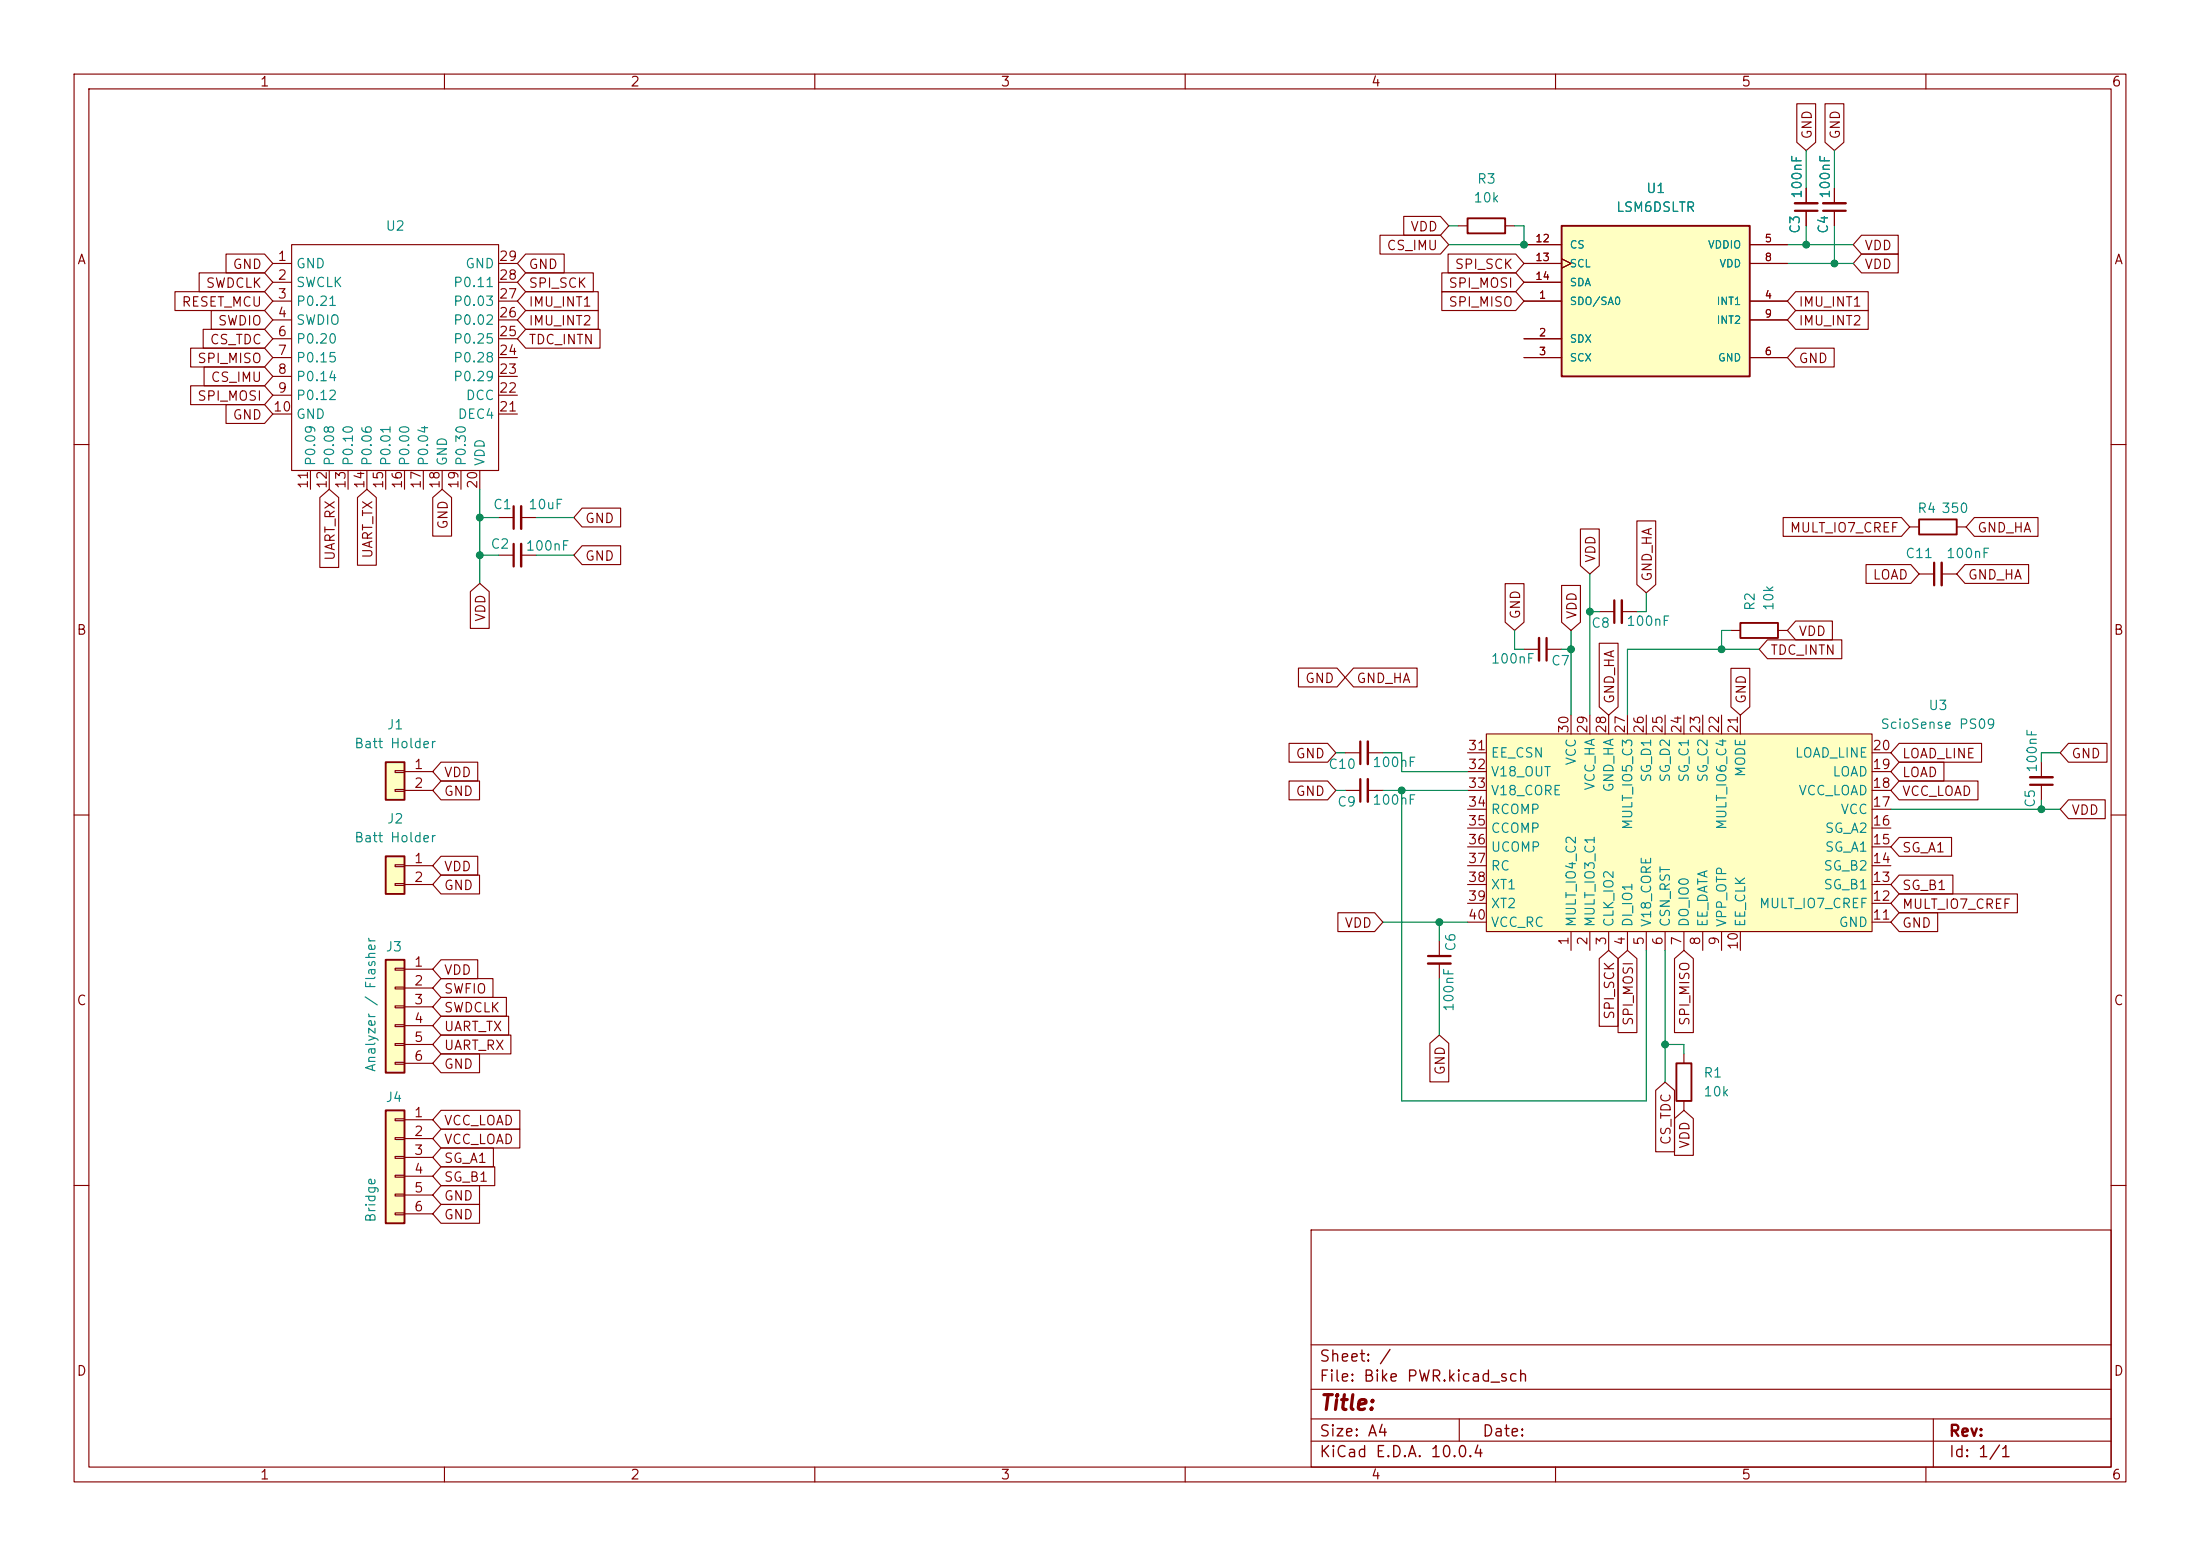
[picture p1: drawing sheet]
<svg xmlns="http://www.w3.org/2000/svg" width="297mm" height="210mm" viewBox="0 0 297 210" stroke-linecap="round" stroke-linejoin="round" font-family="sans-serif">
<g fill="none" stroke="#840000" stroke-width=".15">
<path d="M10 10h277v190h-277zM12 12h273v186h-273zM60 10v2M110 10v2M160 10v2M210 10v2M260 10v2M10 60h2M285 60h2M10 110h2M181.6 106.7h2M181.6 101.6h2"/>
<path d="M184.7 106.7h2M184.7 101.6h2M285 110h2M10 160h2M177 166h108v32h-108zM285 160h2M60 198v2M110 198v2M160 198v2M177 194.5h108M177 191.5h108M177 187.5h108"/>
<path d="M177 181.5h108M197 191.5v3M210 198v2M260 198v2M261 191.5v6.5"/>
</g>
<path d="M183.6 100.1v3M183.6 105.2v3" fill="none" stroke="#840000" stroke-width=".3"/>
<path d="M184.7 100.1v3M184.7 105.2v3" fill="none" stroke="#840000" stroke-width=".33"/>
<path d="M52.1 115.6h2.5v5.1h-2.5z" fill="#ffffc2"/>
<path d="M198.1 29.5h5.1v2h-5.1zM52.1 115.6h2.5v5.1h-2.5zM226.3 143.5h2v5.1h-2z" fill="none" stroke="#840000" stroke-width=".25"/>
<path d="M196.8 30.5h1.3M203.2 30.5h1.3M247.6 25.4v2M247.6 28.4v2.1M215.9 82.6h2M218.9 82.6h2.1M53.3 116.7h1.3v.3h-1.3zM53.3 119.3h1.3v.2h-1.3zM54.6 116.8h3.8M54.6 119.4h3.8M227.3 142.2v1.3M227.3 148.6v1.3" fill="none" stroke="#840000" stroke-width=".15"/>
<path d="M246.1 28.4h3.1M217.9 81v3.1" fill="none" stroke="#840000" stroke-width=".3"/>
<path d="M246.1 27.4h3.1M218.9 81v3.1" fill="none" stroke="#840000" stroke-width=".33"/>
<path d="M210.8 30.5h25.4v20.3h-25.4z" fill="#ffffc2"/>
<path d="M210.8 30.5h25.4v20.3h-25.4zM259.1 70.1h5.1v2h-5.1zM234.9 84.1h5.1v2h-5.1z" fill="none" stroke="#840000" stroke-width=".25"/>
<g fill="none" stroke="#840000" stroke-width=".15">
<path d="M205.7 33h5.1M205.7 35.6h5.1M205.7 38.1h5.1M210.8 34.9l1.3 .7-1.3 .6M236.2 33h5.1M236.2 35.6h5.1M205.7 40.6h5.1M205.7 45.7h5.1M205.7 48.3h5.1M236.2 40.6h5.1M236.2 48.3h5.1M236.2 43.2h5.1"/>
<path d="M257.8 71.1h1.3M259.1 77.5h2M262.1 77.5h2.1M264.2 71.1h1.2M233.7 85.1h1.2M240 85.1h1.3M275.6 102.9v2M275.6 105.9v2.1M194.3 127v2M194.3 130v2.1"/>
</g>
<path d="M261.1 75.9v3.1M274.1 105.9h3M192.8 129h3" fill="none" stroke="#840000" stroke-width=".3"/>
<path d="M262.1 75.9v3.1M274.1 104.9h3M192.8 130h3" fill="none" stroke="#840000" stroke-width=".33"/>
<path d="M200.7 99.1h52v26.6h-52z" fill="#ffffc2"/>
<g fill="none" stroke="#840000" stroke-width=".15">
<path d="M243.8 25.4v2M243.8 28.4v2.1M67.3 74.9h2M67.3 69.9h2M70.4 74.9h2M70.4 69.9h2M200.7 99.1h52v26.6h-52zM212.1 96.5v2.6M214.6 96.5v2.6M217.2 96.5v2.6M219.7 96.5v2.6M222.2 96.5v2.6"/>
<path d="M224.8 96.5v2.6M227.3 96.5v2.6M229.9 96.5v2.6M232.4 96.5v2.6M234.9 96.5v2.6M198.1 119.4h2.6M198.1 116.8h2.6M198.1 114.3h2.6M198.1 111.8h2.6M198.1 109.2h2.6M198.1 106.7h2.6M198.1 104.1h2.6"/>
<path d="M198.1 101.6h2.6M252.7 119.4h2.6M252.7 116.8h2.6M252.7 114.3h2.6M252.7 111.8h2.6M252.7 109.2h2.6M252.7 106.7h2.6M252.7 104.1h2.6M252.7 101.6h2.6M198.1 124.5h2.6M198.1 121.9h2.6M212.1 125.7v2.6"/>
<path d="M214.6 125.7v2.6M217.2 125.7v2.6M219.7 125.7v2.6M222.2 125.7v2.6M224.8 125.7v2.6M227.3 125.7v2.6M229.9 125.7v2.6M232.4 125.7v2.6M234.9 125.7v2.6M252.7 124.5h2.6M252.7 121.9h2.6"/>
</g>
<path d="M242.3 28.4h3.1M69.3 68.3v3.1M69.3 73.4v3.1" fill="none" stroke="#840000" stroke-width=".3"/>
<path d="M242.3 27.4h3.1M70.4 68.3v3.1M70.4 73.4v3.1" fill="none" stroke="#840000" stroke-width=".33"/>
<path d="M52.1 149.9h2.5v15.2h-2.5z" fill="#ffffc2"/>
<path d="M52.1 149.9h2.5v15.2h-2.5z" fill="none" stroke="#840000" stroke-width=".25"/>
<g fill="none" stroke="#840000" stroke-width=".15">
<path d="M205.7 87.6h2.1M208.8 87.6h2M53.3 151h1.3v.3h-1.3zM53.3 153.5h1.3v.3h-1.3zM53.3 156.1h1.3v.2h-1.3zM53.3 158.6h1.3v.3h-1.3zM54.6 151.1h3.8M54.6 153.7h3.8M54.6 156.2h3.8M54.6 158.8h3.8M53.3 161.2h1.3v.2h-1.3zM53.3 163.7h1.3v.3h-1.3z"/>
<path d="M54.6 161.3h3.8M54.6 163.8h3.8"/>
</g>
<path d="M208.8 86.1v3.1" fill="none" stroke="#840000" stroke-width=".3"/>
<path d="M207.8 86.1v3.1" fill="none" stroke="#840000" stroke-width=".33"/>
<path d="M52.1 129.5h2.5v15.3h-2.5z" fill="#ffffc2"/>
<path d="M52.1 129.5h2.5v15.3h-2.5z" fill="none" stroke="#840000" stroke-width=".25"/>
<path d="M53.3 130.7h1.3v.2h-1.3zM53.3 133.2h1.3v.3h-1.3zM53.3 135.8h1.3v.2h-1.3zM53.3 138.3h1.3v.3h-1.3zM54.6 130.8h3.8M54.6 133.4h3.8M54.6 135.9h3.8M54.6 138.4h3.8M53.3 140.8h1.3v.3h-1.3zM53.3 143.4h1.3v.2h-1.3zM54.6 141h3.8M54.6 143.5h3.8" fill="none" stroke="#840000" stroke-width=".15"/>
<path d="M52.1 102.9h2.5v5.1h-2.5z" fill="#ffffc2"/>
<path d="M52.1 102.9h2.5v5.1h-2.5z" fill="none" stroke="#840000" stroke-width=".25"/>
<g fill="none" stroke="#840000" stroke-width=".15">
<path d="M242.6 14h2.5v5.2l-1.3 1.1-1.2-1.1zM246.4 14h2.5v5.2l-1.3 1.1-1.2-1.1zM23.6 39.4h12.1l1.1 1.2-1.1 1.3h-12.1zM26.9 36.8h8.8l1.1 1.3-1.1 1.3h-8.8zM30.5 34.3h5.2l1.1 1.3-1.1 1.2h-5.2zM36.8 35.6h2.6M36.8 38.1h2.6M39.4 33h27.9v30.5h-27.9zM67.3 35.6h2.5M67.3 38.1h2.5M71 34.3h5.2v2.5h-5.2l-1.2-1.2zM71 36.8h9.1v2.6h-9.1l-1.2-1.3z"/>
<path d="M71 39.4h9.8v2.5h-9.8l-1.2-1.3zM186.3 31.7h8.2l1.1 1.3-1.1 1.3h-8.2zM189.5 29.2h5l1.1 1.3-1.1 1.3h-5zM194.6 39.4h10l1.1 1.2-1.1 1.3h-10zM194.6 36.8h10l1.1 1.3-1.1 1.3h-10zM195.5 34.3h9.1l1.1 1.3-1.1 1.2h-9.1zM205.7 35.6h5.1M205.7 38.1h5.1M205.7 33h5.1M210.8 34.9l1.3 .7-1.3 .6M236.2 35.6h5.1M236.2 33h5.1"/>
<path d="M242.4 39.4h9.8v2.5h-9.8l-1.1-1.3zM243.8 25.4v2M243.8 28.4v2.1M247.6 25.4v2M247.6 28.4v2.1M251.3 34.3h5v2.5h-5l-1.1-1.2zM251.3 31.7h5v2.6h-5l-1.1-1.3zM25.7 52.1h10l1.1 1.2-1.1 1.3h-10zM25.7 47h10l1.1 1.3-1.1 1.2h-10zM27.4 44.4h8.3l1.1 1.3-1.1 1.3h-8.3zM27.6 49.5h8.1l1.1 1.3-1.1 1.3h-8.1zM28.5 41.9h7.2l1.1 1.3-1.1 1.3h-7.2z"/>
<path d="M30.5 54.6h5.2l1.1 1.3-1.1 1.3h-5.2zM36.8 40.6h2.6M36.8 43.2h2.6M36.8 45.7h2.6M36.8 48.3h2.6M36.8 50.8h2.6M36.8 53.3h2.6M36.8 55.9h2.6M67.3 40.6h2.5M67.3 43.2h2.5M67.3 45.7h2.5M67.3 48.3h2.5"/>
<path d="M67.3 50.8h2.5M67.3 53.3h2.5M67.3 55.9h2.5M71 44.4h10v2.6h-10l-1.2-1.3zM71 41.9h9.8v2.6h-9.8l-1.2-1.3zM205.7 40.6h5.1M205.7 45.7h5.1M205.7 48.3h5.1M236.2 40.6h5.1M236.2 43.2h5.1M236.2 48.3h5.1M242.4 47h5.2v2.5h-5.2l-1.1-1.2z"/>
<path d="M242.4 41.9h9.8v2.6h-9.8l-1.1-1.3zM41.9 63.5v2.5M43.2 67.2l1.2-1.2 1.3 1.2v9.4h-2.5zM44.4 63.5v2.5M47 63.5v2.5M48.3 67.2l1.2-1.2 1.3 1.2v9.1h-2.5zM49.5 63.5v2.5M52.1 63.5v2.5M54.6 63.5v2.5M57.1 63.5v2.5M58.4 67.2l1.3-1.2 1.3 1.2v5.2h-2.6zM59.7 63.5v2.5"/>
<path d="M62.2 63.5v2.5M63.5 79.9l1.3-1.2 1.2 1.2v4.9h-2.5zM64.8 63.5v2.5M78.6 68.6h5.2v2.5h-5.2l-1.1-1.2zM78.6 73.7h5.2v2.5h-5.2l-1.1-1.3zM203.2 78.8h2.5v5.2l-1.2 1.1-1.3-1.1zM210.8 79h2.6v5l-1.3 1.1-1.3-1.1zM213.4 71.4h2.5v5l-1.3 1.1-1.2-1.1zM221 70.3h2.5v8.6l-1.3 1.1-1.2-1.1zM240.7 69.8h16l1.1 1.3-1.1 1.3h-16zM251.9 76.2h6.1l1.1 1.3-1.1 1.2h-6.1zM265.3 76.2h8.6v2.5h-8.6l-1.1-1.2z"/>
<path d="M266.5 69.8h8.6v2.6h-8.6l-1.1-1.3zM175.3 90.2h5.2l1.1 1.2-1.1 1.3h-5.2zM182.7 90.2h8.6v2.5h-8.6l-1.1-1.3zM215.9 86.8h2.5v8.6l-1.2 1.1-1.3-1.1zM233.7 90.2h2.5v5.2l-1.3 1.1-1.2-1.1zM238.6 86.4h10v2.5h-10l-1.1-1.3zM242.4 83.8h5v2.6h-5l-1.1-1.3zM53.3 104h1.3v.3h-1.3zM53.3 106.6h1.3v.2h-1.3zM54.6 104.1h3.8M54.6 106.7h3.8M59.5 105.4h5.2v2.6h-5.2l-1.1-1.3z"/>
<path d="M59.5 102.9h5v2.5h-5l-1.1-1.3zM59.5 118.1h5.2v2.6h-5.2l-1.1-1.3zM59.5 115.6h5v2.5h-5l-1.1-1.3zM174 105.4h5.2l1.1 1.3-1.1 1.3h-5.2zM174 100.3h5.2l1.1 1.3-1.1 1.3h-5.2zM256.4 105.4h10.6v2.6h-10.6l-1.1-1.3zM256.4 100.3h11.1v2.6h-11.1l-1.1-1.3zM256.4 102.9h6v2.5h-6l-1.1-1.3zM256.4 113h7.1v2.6h-7.1l-1.1-1.3zM256.4 118.1h7.2v2.6h-7.2l-1.1-1.3zM279.2 100.3h5.2v2.6h-5.2l-1.1-1.3zM279.2 107.9h5v2.6h-5l-1.1-1.3z"/>
<path d="M59.5 139.7h9.5v2.5h-9.5l-1.1-1.2zM59.5 129.5h5v2.6h-5l-1.1-1.3zM59.5 137.2h9.2v2.5h-9.2l-1.1-1.3zM59.5 134.6h8.9v2.6h-8.9l-1.1-1.3zM59.5 132.1h7.1v2.5h-7.1l-1.1-1.2zM180.6 123.2h5l1.1 1.3-1.1 1.2h-5zM215.9 129.4l1.3-1.1 1.2 1.1v9.1h-2.5zM218.4 129.4l1.3-1.1 1.3 1.1v10h-2.6zM226.1 129.4l1.2-1.1 1.3 1.1v10h-2.5zM256.4 123.2h5.2v2.5h-5.2l-1.1-1.2zM256.4 120.6h16v2.6h-16l-1.1-1.3zM59.5 157.5h7.3v2.5h-7.3l-1.1-1.2z"/>
<path d="M59.5 149.9h10.7v2.5h-10.7l-1.1-1.3zM59.5 154.9h7.1v2.6h-7.1l-1.1-1.3zM59.5 152.4h10.7v2.5h-10.7l-1.1-1.2zM59.5 142.2h5.2v2.6h-5.2l-1.1-1.3zM193 140.8l1.3-1.1 1.3 1.1v5.2h-2.6zM223.5 147.2l1.3-1.1 1.3 1.1v8.3h-2.6zM226.1 151l1.2-1.1 1.3 1.1v4.9h-2.5zM59.5 160h5.2v2.6h-5.2l-1.1-1.3zM59.5 162.6h5.2v2.5h-5.2l-1.1-1.3z"/>
</g>
<g fill="none" stroke="#008400" stroke-width=".15">
<path d="M195.6 30.5h1.2M204.5 30.5h1.2v2.5h-10.1M241.3 33h8.9M241.3 35.6h8.9M243.8 20.3v5.1M243.8 30.5v2.5M247.6 20.3v5.1M247.6 30.5v5.1M64.8 66v12.7M64.8 69.9h2.5M64.8 74.9h2.5M72.4 69.9h5.1"/>
<path d="M72.4 74.9h5.1M214.6 77.5v19M204.5 85.1v2.5h1.2M210.8 87.6h1.3M212.1 85.1v11.4M214.6 82.6h1.3M222.2 80v2.6h-1.2M233.7 85.1h-1.3v2.5M237.5 87.6h-17.8v8.9M180.3 106.7h1.3M180.3 101.6h1.3M186.7 101.6h2.5v2.5h8.9"/>
<path d="M186.7 106.7h11.4M189.2 106.7v41.9h33v-20.3M255.3 109.2h22.8M275.6 108v1.2M278.1 101.6h-2.5v1.3M186.7 124.5h11.4M194.3 124.5v2.5M194.3 132.1v7.6M224.8 128.3v17.8M224.8 141h2.5v1.2"/>
</g>
<g fill="#008400" stroke="#008400" stroke-width=".14">
<circle cx="224.8" cy="141" r=".46"/>
<circle cx="194.3" cy="124.5" r=".46"/>
<circle cx="189.2" cy="106.7" r=".46"/>
<circle cx="64.8" cy="69.9" r=".46"/>
<circle cx="232.4" cy="87.6" r=".46"/>
<circle cx="214.6" cy="82.6" r=".46"/>
<circle cx="212.1" cy="87.6" r=".46"/>
<circle cx="205.7" cy="33" r=".46"/>
<circle cx="243.8" cy="33" r=".46"/>
<circle cx="247.6" cy="35.6" r=".46"/>
<circle cx="64.8" cy="74.9" r=".46"/>
<circle cx="275.6" cy="109.2" r=".46"/>
</g>
<text font-size="2" fill="#840000" x="178" y="190.8">Title:</text>
<g font-size="1.5" fill="#840000">
<text x="178" y="184.2">Sheet: /</text>
<text x="178" y="186.9">File: Bike PWR.kicad_sch</text>
<text x="178" y="197.1">KiCad E.D.A. 10.0.4</text>
<text x="178" y="194.3">Size: A4</text>
<text x="200" y="194.3">Date:</text>
<text x="263" y="194.3">Rev:</text>
<text x="263" y="197.1">Id: 1/1</text>
</g>
<g font-size="1.3" fill="#840000">
<text x="35" y="12">1</text>
<text x="85" y="12">2</text>
<text x="135" y="12">3</text>
<text x="185" y="12">4</text>
<text x="235" y="12">5</text>
<text x="285" y="12">6</text>
<text x="244.9" y="18.9" transform="rotate(-90 244.9 18.9)">GND</text>
<text x="248.7" y="18.9" transform="rotate(-90 248.7 18.9)">GND</text>
<text x="10.3" y="36">A</text>
<text x="37.4" y="35.5">1</text>
<text x="67.3" y="35.5">29</text>
<text x="187.1" y="34.1">CS_IMU</text>
<text x="190.3" y="31.5">VDD</text>
<text x="251.6" y="34.1">VDD</text>
<text x="285.3" y="36">A</text>
<text x="24.4" y="41.7">RESET_MCU</text>
<text x="27.7" y="39.2">SWDCLK</text>
<text x="31.3" y="36.6">GND</text>
<text x="37.4" y="38.1">2</text>
<text x="37.4" y="40.6">3</text>
<text x="67.3" y="40.6">27</text>
<text x="67.3" y="38.1">28</text>
<text x="71.3" y="36.6">GND</text>
<text x="71.3" y="39.2">SPI_SCK</text>
<text x="71.3" y="41.7">IMU_INT1</text>
<text x="195.5" y="41.7">SPI_MISO</text>
<text x="195.5" y="39.2">SPI_MOSI</text>
<text x="196.3" y="36.6">SPI_SCK</text>
<text x="242.7" y="41.7">IMU_INT1</text>
<text x="251.6" y="36.6">VDD</text>
<text x="28.2" y="46.8">CS_TDC</text>
<text x="29.3" y="44.2">SWDIO</text>
<text x="37.4" y="43.2">4</text>
<text x="37.4" y="45.7">6</text>
<text x="67.3" y="45.7">25</text>
<text x="67.3" y="43.2">26</text>
<text x="71.3" y="46.8">TDC_INTN</text>
<text x="71.3" y="44.2">IMU_INT2</text>
<text x="242.7" y="44.2">IMU_INT2</text>
<text x="26.5" y="49.3">SPI_MISO</text>
<text x="28.4" y="51.9">CS_IMU</text>
<text x="37.4" y="48.2">7</text>
<text x="37.4" y="50.8">8</text>
<text x="37.4" y="53.3">9</text>
<text x="67.3" y="53.3">22</text>
<text x="67.3" y="50.8">23</text>
<text x="67.3" y="48.2">24</text>
<text x="242.7" y="49.3">GND</text>
<text x="26.5" y="54.4">SPI_MOSI</text>
<text x="31.3" y="56.9">GND</text>
<text x="36.8" y="55.9">10</text>
<text x="67.3" y="55.9">21</text>
<text x="41.9" y="66.1" transform="rotate(-90 41.9 66.1)">11</text>
<text x="44.4" y="66.1" transform="rotate(-90 44.4 66.1)">12</text>
<text x="47" y="66.1" transform="rotate(-90 47 66.1)">13</text>
<text x="49.5" y="66.1" transform="rotate(-90 49.5 66.1)">14</text>
<text x="52" y="66.1" transform="rotate(-90 52 66.1)">15</text>
<text x="54.6" y="66.1" transform="rotate(-90 54.6 66.1)">16</text>
<text x="57.1" y="66.1" transform="rotate(-90 57.1 66.1)">17</text>
<text x="59.7" y="66.1" transform="rotate(-90 59.7 66.1)">18</text>
<text x="60.8" y="71.5" transform="rotate(-90 60.8 71.5)">GND</text>
<text x="62.2" y="66.1" transform="rotate(-90 62.2 66.1)">19</text>
<text x="64.7" y="66.1" transform="rotate(-90 64.7 66.1)">20</text>
<text x="78.9" y="70.9">GND</text>
<text x="45.5" y="75.8" transform="rotate(-90 45.5 75.8)">UART_RX</text>
<text x="50.6" y="75.5" transform="rotate(-90 50.6 75.5)">UART_TX</text>
<text x="78.9" y="76">GND</text>
<text x="215.7" y="76" transform="rotate(-90 215.7 76)">VDD</text>
<text x="241.5" y="72.2">MULT_IO7_CREF</text>
<text x="266.9" y="72.2">GND_HA</text>
<text x="205.5" y="83.7" transform="rotate(-90 205.5 83.7)">GND</text>
<text x="213.2" y="83.7" transform="rotate(-90 213.2 83.7)">VDD</text>
<text x="223.3" y="78.6" transform="rotate(-90 223.3 78.6)">GND_HA</text>
<text x="252.7" y="78.5">LOAD</text>
<text x="265.6" y="78.5">GND_HA</text>
<text x="10.3" y="86">B</text>
<text x="65.8" y="84" transform="rotate(-90 65.8 84)">VDD</text>
<text x="238.9" y="88.7">TDC_INTN</text>
<text x="242.7" y="86.2">VDD</text>
<text x="285.3" y="86">B</text>
<text x="176.1" y="92.5">GND</text>
<text x="183" y="92.5">GND_HA</text>
<text x="218.2" y="95.1" transform="rotate(-90 218.2 95.1)">GND_HA</text>
<text x="236" y="95.1" transform="rotate(-90 236 95.1)">GND</text>
<text x="198.1" y="101.6">31</text>
<text x="212.1" y="99.1" transform="rotate(-90 212.1 99.1)">30</text>
<text x="214.6" y="99.1" transform="rotate(-90 214.6 99.1)">29</text>
<text x="217.1" y="99.1" transform="rotate(-90 217.1 99.1)">28</text>
<text x="219.7" y="99.1" transform="rotate(-90 219.7 99.1)">27</text>
<text x="222.2" y="99.1" transform="rotate(-90 222.2 99.1)">26</text>
<text x="224.8" y="99.1" transform="rotate(-90 224.8 99.1)">25</text>
<text x="227.3" y="99.1" transform="rotate(-90 227.3 99.1)">24</text>
<text x="229.8" y="99.1" transform="rotate(-90 229.8 99.1)">23</text>
<text x="232.4" y="99.1" transform="rotate(-90 232.4 99.1)">22</text>
<text x="234.9" y="99.1" transform="rotate(-90 234.9 99.1)">21</text>
<text x="252.7" y="101.6">20</text>
<text x="55.8" y="104.1">1</text>
<text x="55.8" y="106.7">2</text>
<text x="59.8" y="107.7">GND</text>
<text x="59.8" y="105.2">VDD</text>
<text x="174.8" y="107.7">GND</text>
<text x="174.8" y="102.7">GND</text>
<text x="198.1" y="104.1">32</text>
<text x="198.1" y="106.7">33</text>
<text x="252.7" y="106.7">18</text>
<text x="252.7" y="104.1">19</text>
<text x="256.7" y="107.7">VCC_LOAD</text>
<text x="256.7" y="102.7">LOAD_LINE</text>
<text x="256.7" y="105.2">LOAD</text>
<text x="279.6" y="102.7">GND</text>
<text x="198.1" y="109.2">34</text>
<text x="198.1" y="111.7">35</text>
<text x="252.7" y="111.7">16</text>
<text x="252.7" y="109.2">17</text>
<text x="279.6" y="110.3">VDD</text>
<text x="55.8" y="116.8">1</text>
<text x="55.8" y="119.4">2</text>
<text x="59.8" y="117.9">VDD</text>
<text x="198.1" y="114.3">36</text>
<text x="198.1" y="116.8">37</text>
<text x="198.1" y="119.4">38</text>
<text x="252.7" y="119.4">13</text>
<text x="252.7" y="116.8">14</text>
<text x="252.7" y="114.3">15</text>
<text x="256.7" y="115.4">SG_A1</text>
<text x="59.8" y="120.4">GND</text>
<text x="181.4" y="125.5">VDD</text>
<text x="198.1" y="121.9">39</text>
<text x="198.1" y="124.4">40</text>
<text x="252.7" y="124.4">11</text>
<text x="252.7" y="121.9">12</text>
<text x="256.7" y="125.5">GND</text>
<text x="256.7" y="120.4">SG_B1</text>
<text x="256.7" y="123">MULT_IO7_CREF</text>
<text x="55.8" y="130.8">1</text>
<text x="59.8" y="131.9">VDD</text>
<text x="212.1" y="127.7" transform="rotate(-90 212.1 127.7)">1</text>
<text x="214.6" y="127.7" transform="rotate(-90 214.6 127.7)">2</text>
<text x="217.1" y="127.7" transform="rotate(-90 217.1 127.7)">3</text>
<text x="219.7" y="127.7" transform="rotate(-90 219.7 127.7)">4</text>
<text x="222.2" y="127.7" transform="rotate(-90 222.2 127.7)">5</text>
<text x="224.8" y="127.7" transform="rotate(-90 224.8 127.7)">6</text>
<text x="227.3" y="127.7" transform="rotate(-90 227.3 127.7)">7</text>
<text x="229.8" y="127.7" transform="rotate(-90 229.8 127.7)">8</text>
<text x="232.4" y="127.7" transform="rotate(-90 232.4 127.7)">9</text>
<text x="234.9" y="128.3" transform="rotate(-90 234.9 128.3)">10</text>
<text x="10.3" y="136">C</text>
<text x="55.8" y="133.3">2</text>
<text x="55.8" y="135.9">3</text>
<text x="59.8" y="137">SWDCLK</text>
<text x="59.8" y="134.4">SWFIO</text>
<text x="218.2" y="137.7" transform="rotate(-90 218.2 137.7)">SPI_SCK</text>
<text x="285.3" y="136">C</text>
<text x="55.8" y="138.4">4</text>
<text x="55.8" y="140.9">5</text>
<text x="55.8" y="143.5">6</text>
<text x="59.8" y="142">UART_RX</text>
<text x="59.8" y="139.5">UART_TX</text>
<text x="220.8" y="138.6" transform="rotate(-90 220.8 138.6)">SPI_MOSI</text>
<text x="228.4" y="138.6" transform="rotate(-90 228.4 138.6)">SPI_MISO</text>
<text x="59.8" y="144.6">GND</text>
<text x="195.4" y="145.2" transform="rotate(-90 195.4 145.2)">GND</text>
<text x="55.8" y="151.1">1</text>
<text x="55.8" y="153.6">2</text>
<text x="59.8" y="152.2">VCC_LOAD</text>
<text x="59.8" y="154.7">VCC_LOAD</text>
<text x="225.9" y="154.6" transform="rotate(-90 225.9 154.6)">CS_TDC</text>
<text x="228.4" y="155.1" transform="rotate(-90 228.4 155.1)">VDD</text>
<text x="55.8" y="156.2">3</text>
<text x="55.8" y="158.7">4</text>
<text x="55.8" y="161.3">5</text>
<text x="59.8" y="159.8">SG_B1</text>
<text x="59.8" y="157.3">SG_A1</text>
<text x="55.8" y="163.8">6</text>
<text x="59.8" y="162.4">GND</text>
<text x="59.8" y="164.9">GND</text>
<text x="10.3" y="186">D</text>
<text x="285.3" y="186">D</text>
<text x="35" y="200">1</text>
<text x="85" y="200">2</text>
<text x="135" y="200">3</text>
<text x="185" y="200">4</text>
<text x="235" y="200">5</text>
<text x="285" y="200">6</text>
</g>
<g font-size="1.3" fill="#008484">
<text x="198.8" y="27.6">10k</text>
<text x="199.3" y="25.1">R3</text>
<text x="218.1" y="28.9">LSM6DSLTR</text>
<text x="222.1" y="26.4">U1</text>
<text x="243.5" y="26.9" transform="rotate(-90 243.5 26.9)">100nF</text>
<text x="247.4" y="26.9" transform="rotate(-90 247.4 26.9)">100nF</text>
<text x="52" y="31.5">U2</text>
<text x="243.3" y="31.6" transform="rotate(-90 243.3 31.6)">C3</text>
<text x="247.1" y="31.6" transform="rotate(-90 247.1 31.6)">C4</text>
<text x="39.9" y="36.5">GND</text>
<text x="39.9" y="39.1">SWCLK</text>
<text x="39.9" y="41.6">P0.21</text>
<text x="61.1" y="41.6">P0.03</text>
<text x="61.1" y="39.1">P0.11</text>
<text x="62.7" y="36.5">GND</text>
<text x="39.9" y="44.2">SWDIO</text>
<text x="39.9" y="46.7">P0.20</text>
<text x="61.1" y="46.7">P0.25</text>
<text x="61.1" y="44.2">P0.02</text>
<text x="39.9" y="49.2">P0.15</text>
<text x="39.9" y="51.8">P0.14</text>
<text x="61.1" y="51.8">P0.29</text>
<text x="61.1" y="49.2">P0.28</text>
<text x="39.9" y="54.3">P0.12</text>
<text x="39.9" y="56.9">GND</text>
<text x="61.7" y="56.9">DEC4</text>
<text x="62.8" y="54.3">DCC</text>
<text x="42.9" y="63" transform="rotate(-90 42.9 63)">P0.09</text>
<text x="45.4" y="63" transform="rotate(-90 45.4 63)">P0.08</text>
<text x="48" y="63" transform="rotate(-90 48 63)">P0.10</text>
<text x="50.5" y="63" transform="rotate(-90 50.5 63)">P0.06</text>
<text x="53" y="63" transform="rotate(-90 53 63)">P0.01</text>
<text x="55.6" y="63" transform="rotate(-90 55.6 63)">P0.00</text>
<text x="58.1" y="63" transform="rotate(-90 58.1 63)">P0.04</text>
<text x="60.7" y="63" transform="rotate(-90 60.7 63)">GND</text>
<text x="63.2" y="63" transform="rotate(-90 63.2 63)">P0.30</text>
<text x="65.7" y="63" transform="rotate(-90 65.7 63)">VDD</text>
<text x="66.5" y="69">C1</text>
<text x="71.2" y="69">10uF</text>
<text x="258.8" y="69.6">R4</text>
<text x="262" y="69.6">350</text>
<text x="66.1" y="74.4">C2</text>
<text x="70.9" y="74.6">100nF</text>
<text x="257.1" y="75.6">C11</text>
<text x="262.6" y="75.6">100nF</text>
<text x="237.2" y="82.5" transform="rotate(-90 237.2 82.5)">R2</text>
<text x="239.7" y="82.5" transform="rotate(-90 239.7 82.5)">10k</text>
<text x="201.2" y="89.9">100nF</text>
<text x="214.7" y="85">C8</text>
<text x="219.5" y="84.8">100nF</text>
<text x="209.3" y="90.1">C7</text>
<text x="47.7" y="101.3">Batt Holder</text>
<text x="52.1" y="98.8">J1</text>
<text x="253.8" y="98.7">ScioSense PS09</text>
<text x="260.2" y="96.2">U3</text>
<text x="179.2" y="104.1">C10</text>
<text x="185.2" y="103.8">100nF</text>
<text x="201.2" y="102.6">EE_CSN</text>
<text x="201.2" y="105.1">V18_OUT</text>
<text x="201.2" y="107.7">V18_CORE</text>
<text x="213.1" y="103.4" transform="rotate(-90 213.1 103.4)">VCC</text>
<text x="215.6" y="106.8" transform="rotate(-90 215.6 106.8)">VCC_HA</text>
<text x="218.1" y="107" transform="rotate(-90 218.1 107)">GND_HA</text>
<text x="223.2" y="105.7" transform="rotate(-90 223.2 105.7)">SG_D1</text>
<text x="225.8" y="105.7" transform="rotate(-90 225.8 105.7)">SG_D2</text>
<text x="228.3" y="105.7" transform="rotate(-90 228.3 105.7)">SG_C1</text>
<text x="230.8" y="105.7" transform="rotate(-90 230.8 105.7)">SG_C2</text>
<text x="235.9" y="105" transform="rotate(-90 235.9 105)">MODE</text>
<text x="242.2" y="102.6">LOAD_LINE</text>
<text x="242.7" y="107.7">VCC_LOAD</text>
<text x="247.3" y="105.1">LOAD</text>
<text x="275.3" y="104.4" transform="rotate(-90 275.3 104.4)">100nF</text>
<text x="52.1" y="111.5">J2</text>
<text x="180.4" y="109.2">C9</text>
<text x="185.2" y="108.9">100nF</text>
<text x="201.2" y="110.2">RCOMP</text>
<text x="201.2" y="112.7">CCOMP</text>
<text x="220.7" y="112.1" transform="rotate(-90 220.7 112.1)">MULT_IO5_C3</text>
<text x="233.4" y="112.1" transform="rotate(-90 233.4 112.1)">MULT_IO6_C4</text>
<text x="246.3" y="112.7">SG_A2</text>
<text x="248.4" y="110.2">VCC</text>
<text x="275" y="109.1" transform="rotate(-90 275 109.1)">C5</text>
<text x="47.7" y="114">Batt Holder</text>
<text x="201.2" y="115.3">UCOMP</text>
<text x="201.2" y="117.8">RC</text>
<text x="246.1" y="117.8">SG_B2</text>
<text x="246.3" y="115.3">SG_A1</text>
<text x="201.2" y="120.4">XT1</text>
<text x="201.2" y="122.9">XT2</text>
<text x="201.2" y="125.4">VCC_RC</text>
<text x="213.1" y="125.2" transform="rotate(-90 213.1 125.2)">MULT_IO4_C2</text>
<text x="215.6" y="125.2" transform="rotate(-90 215.6 125.2)">MULT_IO3_C1</text>
<text x="218.1" y="125.2" transform="rotate(-90 218.1 125.2)">CLK_IO2</text>
<text x="220.7" y="125.2" transform="rotate(-90 220.7 125.2)">DI_IO1</text>
<text x="223.2" y="125.2" transform="rotate(-90 223.2 125.2)">V18_CORE</text>
<text x="225.8" y="125.2" transform="rotate(-90 225.8 125.2)">CSN_RST</text>
<text x="228.3" y="125.2" transform="rotate(-90 228.3 125.2)">DO_IO0</text>
<text x="230.8" y="125.2" transform="rotate(-90 230.8 125.2)">EE_DATA</text>
<text x="233.4" y="125.2" transform="rotate(-90 233.4 125.2)">VPP_OTP</text>
<text x="235.9" y="125.2" transform="rotate(-90 235.9 125.2)">EE_CLK</text>
<text x="237.4" y="122.9">MULT_IO7_CREF</text>
<text x="246.1" y="120.4">SG_B1</text>
<text x="248.1" y="125.4">GND</text>
<text x="52" y="128.7">J3</text>
<text x="196.8" y="128.5" transform="rotate(-90 196.8 128.5)">C6</text>
<text x="196.6" y="136.6" transform="rotate(-90 196.6 136.6)">100nF</text>
<text x="51" y="144.8" transform="rotate(-90 51 144.8)">Analyzer / Flasher</text>
<text x="52" y="149.1">J4</text>
<text x="229.9" y="145.8">R1</text>
<text x="229.9" y="148.3">10k</text>
<text x="51" y="165.1" transform="rotate(-90 51 165.1)">Bridge</text>
</g>
<g font-size="1" fill="#840000">
<text x="207.2" y="32.9">12</text>
<text x="207.2" y="35.5">13</text>
<text x="238.1" y="32.9">5</text>
<text x="238.1" y="35.5">8</text>
<text x="207.2" y="38">14</text>
<text x="207.7" y="40.6">1</text>
<text x="238.1" y="40.6">4</text>
<text x="207.7" y="45.6">2</text>
<text x="238.1" y="43.1">9</text>
<text x="207.7" y="48.2">3</text>
<text x="238.1" y="48.2">6</text>
</g>
<g font-size="1" fill="#008484">
<text x="211.8" y="33.8">CS</text>
<text x="230.5" y="33.8">VDDIO</text>
<text x="211.8" y="41.4">SDO/SA0</text>
<text x="211.8" y="36.3">SCL</text>
<text x="211.8" y="38.9">SDA</text>
<text x="231.7" y="41.4">INT1</text>
<text x="232" y="36.3">VDD</text>
<text x="211.8" y="46.5">SDX</text>
<text x="231.7" y="44">INT2</text>
<text x="211.8" y="49">SCX</text>
<text x="231.9" y="49">GND</text>
</g>
</svg>
